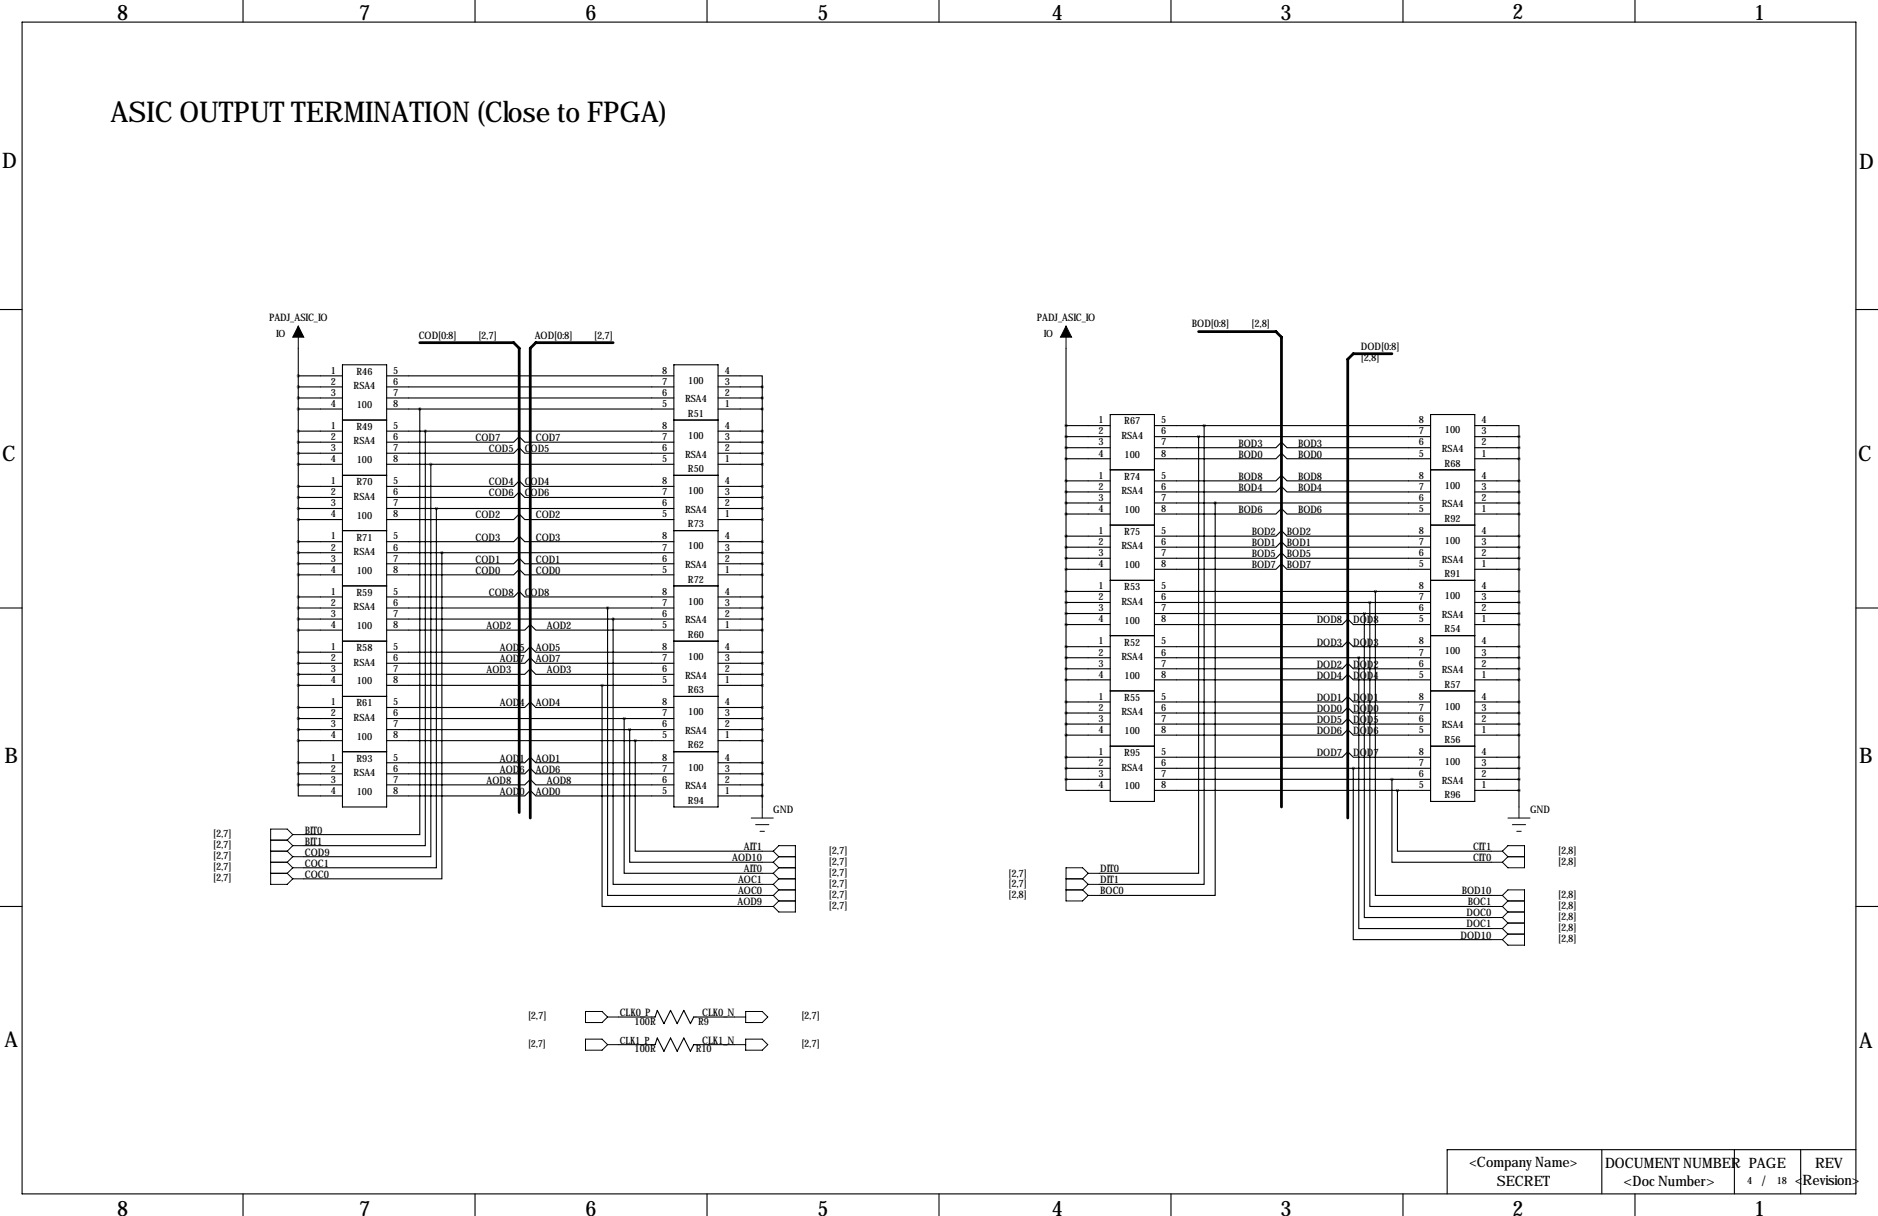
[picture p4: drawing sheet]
<svg xmlns="http://www.w3.org/2000/svg" width="432mm" height="279mm" viewBox="0 0 432 279" stroke-linecap="round" stroke-linejoin="round" font-family="sans-serif">
<g fill="none" stroke="#000" stroke-width=".25">
<path d="M5.1 5.1h421.6v269.2h-421.6zM55.9 0v5.1M109.2 0v5.1M162.6 0v5.1M215.9 0v5.1M269.2 0v5.1M322.6 0v5.1M375.9 0v5.1M0 71.1h5.1M426.7 71.1h5.1M68.6 86.4h10.1M68.6 88.9h10.1"/>
<path d="M68.6 91.4h10.1M68.6 94h10.1M68.6 99.1h10.1M68.6 80v100.3M78.7 96.5h10.2M78.7 83.8h10.2v101.6h-10.2zM88.9 86.4h66M88.9 88.9h66M88.9 91.4h66M88.9 94h66M88.9 99.1h66M96.5 94v97.8h-26.7"/>
<path d="M97.8 99.1v95.2h-28M154.9 96.5h10.2M154.9 83.8h10.2v101.6h-10.2zM165.1 86.4h10.2v2.5M165.1 88.9h10.2M165.1 91.4h10.2M165.1 94h10.2M165.1 99.1h10.2M175.3 88.9v96.5M245.1 97.8h10.2M245.1 80v99.1M255.3 95.2h10.1v88.9h-10.1z"/>
<path d="M265.4 97.8h63.5M276.9 97.8v105.4h-24.2M328.9 95.2h10.2v88.9h-10.2zM339.1 97.8h10.1v2.5M68.6 101.6h10.1M68.6 104.1h10.1M68.6 106.7h10.1M68.6 111.8h10.1M68.6 114.3h10.1M68.6 116.8h10.1M68.6 119.4h10.1M78.7 109.2h10.2"/>
<path d="M88.9 119.4h29.2l1.3-1.3 1.2 1.3h34.3M88.9 101.6h29.2l1.3-1.3 1.2 1.3h34.3M88.9 104.1h29.2l1.3-1.2 1.2 1.2h34.3M88.9 111.8h29.2l1.3-1.3 1.2 1.3h34.3M88.9 114.3h29.2l1.3-1.3 1.2 1.3h34.3M88.9 106.7h66M88.9 116.8h66M99.1 106.7v90.1h-29.3M100.3 116.8v82.6h-30.5M154.9 109.2h10.2M165.1 101.6h10.2M165.1 104.1h10.2"/>
<path d="M165.1 106.7h10.2M165.1 111.8h10.2M165.1 114.3h10.2M165.1 116.8h10.2M165.1 119.4h10.2M245.1 100.3h10.2M245.1 102.9h10.2M245.1 105.4h10.2M245.1 110.5h10.2M245.1 113h10.2M245.1 115.6h10.2M245.1 118.1h10.2"/>
<path d="M255.3 107.9h10.1M265.4 102.9h28l1.2-1.3 1.3 1.3h33M265.4 105.4h28l1.2-1.3 1.3 1.3h33M265.4 110.5h28l1.2-1.3 1.3 1.3h33M265.4 113h28l1.2-1.2 1.3 1.2h33M265.4 118.1h28l1.2-1.3 1.3 1.3h33M265.4 100.3h63.5M265.4 115.6h63.5M275.6 100.3v100.4h-22.9M279.4 115.6v90.1h-26.7M328.9 107.9h10.2M339.1 100.3h10.1"/>
<path d="M339.1 102.9h10.1M339.1 105.4h10.1M339.1 110.5h10.1M339.1 113h10.1M339.1 115.6h10.1M339.1 118.1h10.1M349.2 100.3v85.1M0 139.7h5.1M68.6 139.7h10.1M68.6 137.2h10.1M68.6 124.5h10.1M68.6 127h10.1"/>
<path d="M68.6 129.5h10.1M68.6 132.1h10.1M78.7 134.6h10.2M78.7 121.9h10.2M88.9 132.1h29.2l1.3-1.3 1.2 1.3h34.3M88.9 129.5h29.2l1.3-1.2 1.2 1.2h34.3M88.9 124.5h29.2l1.3-1.3 1.2 1.3h34.3M88.9 137.2h29.2l1.3-1.3 1.2 1.3h34.3M88.9 139.7h66M88.9 127h66M101.6 127v74.9h-31.8M139.7 139.7v66h35.6"/>
<path d="M154.9 134.6h10.2M154.9 121.9h10.2M165.1 129.5h10.2M165.1 139.7h10.2M165.1 137.2h10.2M165.1 124.5h10.2M165.1 127h10.2M165.1 132.1h10.2M245.1 135.9h10.2M245.1 138.4h10.2M245.1 123.2h10.2M245.1 125.7h10.2"/>
<path d="M245.1 128.3h10.2M245.1 130.8h10.2M255.3 133.3h10.1M255.3 120.7h10.1M265.4 123.2h28l1.2-1.3 1.3 1.3h33M265.4 125.7h28l1.2-1.2 1.3 1.2h33M265.4 128.3h28l1.2-1.3 1.3 1.3h33M265.4 130.8h28l1.2-1.3 1.3 1.3h33M265.4 135.9h63.5M265.4 138.4h63.5M315 138.4v69.9h27.9M316.2 135.9v69.8h26.7"/>
<path d="M328.9 133.3h10.2M328.9 120.7h10.2M339.1 135.9h10.1M339.1 138.4h10.1M339.1 123.2h10.1M339.1 125.7h10.1M339.1 128.3h10.1M339.1 130.8h10.1M426.7 139.7h5.1M68.6 149.9h10.1M68.6 152.4h10.1M68.6 154.9h10.1"/>
<path d="M68.6 157.5h10.1M68.6 142.2h10.1M68.6 144.8h10.1M78.7 147.3h10.2M88.9 144.8h31.7l1.3-1.3 1.3 1.3h31.7M88.9 154.9h31.7l1.3-1.2 1.3 1.2h31.7M88.9 152.4h31.7l1.3-1.3 1.3 1.3h31.7M88.9 149.9h31.7l1.3-1.3 1.3 1.3h31.7M88.9 157.5h66M88.9 142.2h66M138.4 157.5v50.8h36.9M141 142.2v61h34.3"/>
<path d="M154.9 147.3h10.2M165.1 149.9h10.2M165.1 152.4h10.2M165.1 154.9h10.2M165.1 157.5h10.2M165.1 142.2h10.2M165.1 144.8h10.2M245.1 148.6h10.2M245.1 151.1h10.2M245.1 153.7h10.2M245.1 156.2h10.2M245.1 141h10.2"/>
<path d="M245.1 143.5h10.2M255.3 158.8h10.1M255.3 146h10.1M265.4 143.5h43.2l1.3-1.3 1.2 1.3h17.8M265.4 156.2h43.2l1.3-1.3 1.2 1.3h17.8M265.4 148.6h43.2l1.3-1.3 1.2 1.3h17.8M265.4 153.7h43.2l1.3-1.3 1.2 1.3h17.8M265.4 151.1h63.5M265.4 141h63.5M312.4 151.1v62.3h30.5M313.7 141v69.8h29.2M328.9 158.8h10.2"/>
<path d="M328.9 146h10.2M339.1 148.6h10.1M339.1 151.1h10.1M339.1 153.7h10.1M339.1 156.2h10.1M339.1 141h10.1M339.1 143.5h10.1M68.6 162.6h10.1M68.6 165.1h10.1M68.6 167.6h10.1M68.6 170.2h10.1M68.6 175.3h10.1"/>
<path d="M68.6 177.8h10.1M78.7 160h10.2M78.7 172.7h10.2M88.9 162.6h31.7l1.3-1.3 1.3 1.3h31.7M88.9 175.3h31.7l1.3-1.3 1.3 1.3h31.7M88.9 177.8h31.7l1.3-1.3 1.3 1.3h31.7M88.9 165.1h66M88.9 167.6h66M88.9 170.2h66M143.5 165.1v35.6h31.8M144.8 167.6v30.5h30.5M146 170.2v25.4h29.3"/>
<path d="M154.9 160h10.2M154.9 172.7h10.2M165.1 162.6h10.2M165.1 165.1h10.2M165.1 167.6h10.2M165.1 170.2h10.2M165.1 175.3h10.2M165.1 177.8h10.2M245.1 179.1v2.5h10.2M245.1 161.3h10.2M245.1 163.8h10.2M245.1 166.4h10.2"/>
<path d="M245.1 168.9h10.2M245.1 174h10.2M245.1 176.5h10.2M245.1 179.1h10.2M255.3 171.4h10.1M265.4 163.8h43.2l1.3-1.2 1.2 1.2h17.8M265.4 161.3h43.2l1.3-1.3 1.2 1.3h17.8M265.4 168.9h43.2l1.3-1.3 1.2 1.3h17.8M265.4 166.4h43.2l1.3-1.3 1.2 1.3h17.8M265.4 174h43.2l1.3-1.3 1.2 1.3h17.8M265.4 176.5h63.5M265.4 179.1h63.5"/>
<path d="M311.1 176.5v39.4h31.8M320 179.1v19h22.9M328.9 171.4h10.2M339.1 161.3h10.1M339.1 163.8h10.1M339.1 166.4h10.1M339.1 168.9h10.1M339.1 174h10.1M339.1 176.5h10.1M339.1 179.1h10.1M68.6 180.3v2.6h10.1M68.6 180.3h10.1"/>
<path d="M88.9 180.3h31.7l1.3-1.2 1.3 1.2h31.7M88.9 182.9h31.7l1.3-1.3 1.3 1.3h31.7M165.1 180.3h10.2M165.1 182.9h10.2M265.4 181.6h55.9M321.3 181.6h7.6M321.3 181.6v14h21.6M339.1 181.6h10.1M0 208.3h5.1M426.7 208.3h5.1M142.2 233.7h8.4l.5-1.5 1.6 3 1.5-3 1.5 3 1.5-3 1.5 3 .8-1.5h9.4M142.2 240h8.4l.5-1.5 1.6 3.1 1.5-3.1 1.5 3.1 1.5-3.1 1.5 3.1 .8-1.6h9.4"/>
<path d="M55.9 274.3v5.1M109.2 274.3v5.1M162.6 274.3v5.1M215.9 274.3v5.1M269.2 274.3v5.1M322.6 274.3v5.1M368.3 264.2v10.1M375.9 274.3v5.1M398.8 264.2v10.1M414 264.2v10.1M426.7 264.2h-94v10.1"/>
</g>
<g fill="none" stroke="#000" stroke-width=".23">
<path d="M68.6 74.9v5.1M245.1 74.9v5.1M62.2 195.6h3.8M62.2 198.1h3.8M62.2 193h3.8M66 193l1.3 1.3M66 195.6l1.3 1.2M66 198.1l1.3 1.3M67.3 196.8h2.5M67.3 194.3h2.5M67.3 199.4h2.5M67.3 191.8l-1.3-1.3h-3.8v12.7h3.8l1.3-1.3"/>
<path d="M67.3 191.8h2.5M67.3 191.8l-1.3 1.2M67.3 194.3l-1.3 1.3M67.3 196.8l-1.3 1.3M67.3 199.4l-1.3 1.3M172.7 188h5.1M173.7 189.5h3.1M174.8 191h1M175.3 185.4v2.6M175.3 195.6h2.5M175.3 198.1h2.5M177.8 195.6l1.3-1.3h3.8v15.2h-3.8l-1.3-1.2"/>
<path d="M177.8 195.6l1.3 1.2M177.8 198.1l1.3 1.3M179.1 196.8h3.8M179.1 199.4h3.8M179.1 196.8l-1.3 1.3M179.1 199.4l-1.3 1.3M342.9 195.6h2.5M342.9 198.1h2.5M345.4 195.6l1.3 1.2M345.4 195.6l1.3-1.3h3.8v5.1h-3.8l-1.3-1.3M346.7 188h5.1M346.7 196.8h3.8"/>
<path d="M346.7 196.8l-1.3 1.3M347.7 189.5h3.1M348.7 191h1.1M349.2 185.4v2.6M62.2 200.7h3.8M66 200.7l1.3 1.2M67.3 201.9h2.5M175.3 205.7h2.5M175.3 200.7h2.5M175.3 203.2h2.5M175.3 208.3h2.5M177.8 200.7l1.3 1.2"/>
<path d="M177.8 203.2l1.3 1.3M177.8 205.7l1.3 1.3M179.1 207h3.8M179.1 204.5h3.8M179.1 201.9h3.8M179.1 201.9l-1.3 1.3M179.1 204.5l-1.3 1.2M179.1 207l-1.3 1.3M245.1 204.5h3.8M245.1 201.9h3.8M248.9 201.9l1.3 1.3M248.9 204.5l1.3 1.2"/>
<path d="M250.2 200.7l-1.3-1.3h-3.8v7.6h3.8l1.3-1.3M250.2 205.7h2.5M250.2 200.7h2.5M250.2 200.7l-1.3 1.2M250.2 203.2h2.5M250.2 203.2l-1.3 1.3M342.9 205.7h2.5M342.9 208.3h2.5M342.9 210.8h2.5M342.9 213.4h2.5M342.9 215.9h2.5M345.4 205.7l1.3-1.2h3.8v12.7h-3.8l-1.3-1.3"/>
<path d="M345.4 205.7l1.3 1.3M345.4 208.3l1.3 1.2M345.4 210.8l1.3 1.3M345.4 213.4l1.3 1.2M346.7 207h3.8M346.7 209.5h3.8M346.7 207l-1.3 1.3M346.7 212.1h3.8M346.7 209.5l-1.3 1.3M346.7 214.6h3.8M346.7 212.1l-1.3 1.3M346.7 214.6l-1.3 1.3"/>
<path d="M134.6 232.4h3.8l1.3 1.3-1.3 1.2h-3.8zM134.6 238.8h3.8l1.3 1.2-1.3 1.3h-3.8zM139.7 233.7h2.5M168.9 233.7h2.5M171.4 232.4h3.9l1.2 1.3-1.2 1.2h-3.9zM171.4 238.8h3.9l1.2 1.2-1.2 1.3h-3.9zM139.7 240h2.5M168.9 240h2.5"/>
</g>
<path d="M68.6 74.9l1.2 2.6h-2.5zM245.1 74.9l1.3 2.6h-2.6z" fill="#000" stroke="#000" stroke-width=".23"/>
<path d="M175.2 88.9a.05 .05 0 0 0 .1 0 .05 .05 0 0 0-.1 0zM175.2 91.4a.05 .05 0 0 0 .1 0 .05 .05 0 0 0-.1 0zM175.2 94a.05 .05 0 0 0 .1 0 .05 .05 0 0 0-.1 0zM175.2 99.1a.05 .05 0 0 0 .1 0 .05 .05 0 0 0-.1 0zM175.2 101.6a.05 .05 0 0 0 .1 0 .05 .05 0 0 0-.1 0zM175.2 104.1a.05 .05 0 0 0 .1 0 .05 .05 0 0 0-.1 0zM175.2 106.7a.05 .05 0 0 0 .1 0 .05 .05 0 0 0-.1 0zM349.2 138.4a.05 .05 0 0 0 .1 0 .05 .05 0 0 0-.1 0zM349.2 141a.05 .05 0 0 0 .1 0 .05 .05 0 0 0-.1 0zM349.2 143.5a.05 .05 0 0 0 .1 0 .05 .05 0 0 0-.1 0zM349.2 148.6a.05 .05 0 0 0 .1 0 .05 .05 0 0 0-.1 0zM349.2 151.1a.05 .05 0 0 0 .1 0 .05 .05 0 0 0-.1 0zM349.2 153.7a.05 .05 0 0 0 .1 0 .05 .05 0 0 0-.1 0zM349.2 156.2a.05 .05 0 0 0 .1 0 .05 .05 0 0 0-.1 0zM349.2 161.3a.05 .05 0 0 0 .1 0 .05 .05 0 0 0-.1 0zM349.2 163.8a.05 .05 0 0 0 .1 0 .05 .05 0 0 0-.1 0zM349.2 166.4a.05 .05 0 0 0 .1 0 .05 .05 0 0 0-.1 0zM349.2 168.9a.05 .05 0 0 0 .1 0 .05 .05 0 0 0-.1 0zM175.2 139.7a.05 .05 0 0 0 .1 0 .05 .05 0 0 0-.1 0zM175.2 142.2a.05 .05 0 0 0 .1 0 .05 .05 0 0 0-.1 0zM175.2 144.8a.05 .05 0 0 0 .1 0 .05 .05 0 0 0-.1 0zM175.2 149.9a.05 .05 0 0 0 .1 0 .05 .05 0 0 0-.1 0zM175.2 152.4a.05 .05 0 0 0 .1 0 .05 .05 0 0 0-.1 0zM175.2 154.9a.05 .05 0 0 0 .1 0 .05 .05 0 0 0-.1 0zM175.2 157.5a.05 .05 0 0 0 .1 0 .05 .05 0 0 0-.1 0zM175.2 162.6a.05 .05 0 0 0 .1 0 .05 .05 0 0 0-.1 0zM175.2 165.1a.05 .05 0 0 0 .1 0 .05 .05 0 0 0-.1 0zM175.2 167.6a.05 .05 0 0 0 .1 0 .05 .05 0 0 0-.1 0zM175.2 170.2a.05 .05 0 0 0 .1 0 .05 .05 0 0 0-.1 0zM349.2 100.3a.05 .05 0 0 0 .1 0 .05 .05 0 0 0-.1 0zM349.2 102.9a.05 .05 0 0 0 .1 0 .05 .05 0 0 0-.1 0zM349.2 105.4a.05 .05 0 0 0 .1 0 .05 .05 0 0 0-.1 0zM175.2 111.8a.05 .05 0 0 0 .1 0 .05 .05 0 0 0-.1 0zM175.2 114.3a.05 .05 0 0 0 .1 0 .05 .05 0 0 0-.1 0zM175.2 116.8a.05 .05 0 0 0 .1 0 .05 .05 0 0 0-.1 0zM175.2 119.4a.05 .05 0 0 0 .1 0 .05 .05 0 0 0-.1 0zM349.2 110.5a.05 .05 0 0 0 .1 0 .05 .05 0 0 0-.1 0zM349.2 113a.05 .05 0 0 0 .1 0 .05 .05 0 0 0-.1 0zM349.2 115.6a.05 .05 0 0 0 .1 0 .05 .05 0 0 0-.1 0zM349.2 118.1a.05 .05 0 0 0 .1 0 .05 .05 0 0 0-.1 0zM349.2 123.2a.05 .05 0 0 0 .1 0 .05 .05 0 0 0-.1 0zM349.2 125.7a.05 .05 0 0 0 .1 0 .05 .05 0 0 0-.1 0zM349.2 128.3a.05 .05 0 0 0 .1 0 .05 .05 0 0 0-.1 0zM349.2 130.8a.05 .05 0 0 0 .1 0 .05 .05 0 0 0-.1 0zM349.2 174a.05 .05 0 0 0 .1 0 .05 .05 0 0 0-.1 0zM349.2 176.5a.05 .05 0 0 0 .1 0 .05 .05 0 0 0-.1 0zM349.2 179.1a.05 .05 0 0 0 .1 0 .05 .05 0 0 0-.1 0zM349.2 181.6a.05 .05 0 0 0 .1 0 .05 .05 0 0 0-.1 0zM175.2 175.3a.05 .05 0 0 0 .1 0 .05 .05 0 0 0-.1 0zM175.2 177.8a.05 .05 0 0 0 .1 0 .05 .05 0 0 0-.1 0zM175.2 180.3a.05 .05 0 0 0 .1 0 .05 .05 0 0 0-.1 0zM175.2 182.9a.05 .05 0 0 0 .1 0 .05 .05 0 0 0-.1 0zM175.2 137.2a.05 .05 0 0 0 .1 0 .05 .05 0 0 0-.1 0zM349.2 135.9a.05 .05 0 0 0 .1 0 .05 .05 0 0 0-.1 0zM175.2 132.1a.05 .05 0 0 0 .1 0 .05 .05 0 0 0-.1 0zM175.2 129.5a.05 .05 0 0 0 .1 0 .05 .05 0 0 0-.1 0zM175.2 127a.05 .05 0 0 0 .1 0 .05 .05 0 0 0-.1 0zM175.2 124.5a.05 .05 0 0 0 .1 0 .05 .05 0 0 0-.1 0zM316.2 135.9a.05 .05 0 0 0 .1 0 .05 .05 0 0 0-.1 0zM320 179.1a.05 .05 0 0 0 .1 0 .05 .05 0 0 0-.1 0zM276.8 97.8a.05 .05 0 0 0 .1 0 .05 .05 0 0 0-.1 0zM314.9 138.4a.05 .05 0 0 0 .1 0 .05 .05 0 0 0-.1 0zM311.1 176.5a.05 .05 0 0 0 .1 0 .05 .05 0 0 0-.1 0zM99 106.7a.05 .05 0 0 0 .1 0 .05 .05 0 0 0-.1 0zM100.3 116.8a.05 .05 0 0 0 .1 0 .05 .05 0 0 0-.1 0zM146 170.2a.05 .05 0 0 0 .1 0 .05 .05 0 0 0-.1 0zM140.9 142.2a.05 .05 0 0 0 .1 0 .05 .05 0 0 0-.1 0zM138.4 157.5a.05 .05 0 0 0 .1 0 .05 .05 0 0 0-.1 0z" fill="#000" stroke="#000" stroke-width=".63"/>
<path d="M96.5 78.7h21.6l1.3 1.3v106.7M141 78.7h-17.8l-1.3 1.3v108M275.6 76.2h17.8l1.2 1.3v107.9M320 81.3h-8.9l-1.2 1.2v105.5" fill="none" stroke="#000" stroke-width=".63"/>
<text font-size="6.6" x="25.4" y="27.9">ASIC OUTPUT TERMINATION (Close to FPGA)</text>
<g font-size="4.9">
<text x="26.9" y="4.6">8</text>
<text x="82.5" y="4.6">7</text>
<text x="134.6" y="4.6">6</text>
<text x="188" y="4.6">5</text>
<text x="241.8" y="4.6">4</text>
<text x="294.4" y="4.6">3</text>
<text x="347.7" y="4.3">2</text>
<text x="403.4" y="4.6">1</text>
<text x=".5" y="38.6">D</text>
<text x="427.5" y="38.9">D</text>
<text x=".5" y="105.9">C</text>
<text x="427.2" y="105.9">C</text>
<text x="1" y="175.3">B</text>
<text x="427.5" y="175.3">B</text>
<text x="1" y="240.5">A</text>
<text x="427.5" y="240.8">A</text>
<text x="26.9" y="279.3">8</text>
<text x="82.5" y="279.3">7</text>
<text x="134.6" y="279.3">6</text>
<text x="188" y="279.3">5</text>
<text x="241.8" y="279.3">4</text>
<text x="294.4" y="279.3">3</text>
<text x="347.7" y="279.3">2</text>
<text x="403.4" y="279.3">1</text>
</g>
<g font-size="3.3">
<text x="337.9" y="268.1">&lt;Company Name&gt;</text>
<text x="369.1" y="268.5">DOCUMENT NUMBER PAGE</text>
<text x="417.3" y="268.5">REV</text>
<text x="344.2" y="272.5">SECRET</text>
<text x="373.3" y="272.5">&lt;Doc Number&gt;</text>
<text x="405.1" y="272.5">/</text>
<text x="412.7" y="272.4">&lt;Revision&gt;</text>
</g>
<g font-size="2.4">
<text x="61.9" y="73.7">PADJ_ASIC_IO</text>
<text x="96.3" y="78">COD[0:8]</text>
<text x="110" y="78">[2,7]</text>
<text x="122.9" y="78">AOD[0:8]</text>
<text x="136.7" y="78">[2,7]</text>
<text x="238.4" y="73.7">PADJ_ASIC_IO</text>
<text x="274.1" y="75.2">BOD[0:8]</text>
<text x="287.8" y="75.2">[2,8]</text>
<text x="312.9" y="80.5">DOD[0:8]</text>
<text x="312.9" y="83.1">[2,8]</text>
<text x="109.4" y="101.3">COD7</text>
<text x="123.2" y="101.3">COD7</text>
<text x="112.4" y="103.9">COD5</text>
<text x="120.6" y="103.9">COD5</text>
<text x="284.8" y="102.6">BOD3</text>
<text x="284.8" y="105.2">BOD0</text>
<text x="298.4" y="102.6">BOD3</text>
<text x="298.4" y="105.2">BOD0</text>
<text x="112.4" y="111.5">COD4</text>
<text x="120.6" y="111.5">COD4</text>
<text x="284.8" y="110.2">BOD8</text>
<text x="284.8" y="112.8">BOD4</text>
<text x="298.4" y="110.2">BOD8</text>
<text x="298.4" y="112.8">BOD4</text>
<text x="109.4" y="119.1">COD2</text>
<text x="112.4" y="114">COD6</text>
<text x="120.6" y="114">COD6</text>
<text x="123.2" y="119.1">COD2</text>
<text x="284.8" y="117.9">BOD6</text>
<text x="298.4" y="117.9">BOD6</text>
<text x="109.4" y="124.2">COD3</text>
<text x="123.2" y="124.2">COD3</text>
<text x="287.8" y="122.9">BOD2</text>
<text x="287.8" y="125.5">BOD1</text>
<text x="295.9" y="122.9">BOD2</text>
<text x="295.9" y="125.5">BOD1</text>
<text x="109.4" y="131.8">COD0</text>
<text x="109.4" y="129.3">COD1</text>
<text x="123.2" y="131.8">COD0</text>
<text x="123.2" y="129.3">COD1</text>
<text x="287.8" y="128">BOD5</text>
<text x="287.8" y="130.6">BOD7</text>
<text x="295.9" y="128">BOD5</text>
<text x="295.9" y="130.6">BOD7</text>
<text x="112.4" y="136.9">COD8</text>
<text x="120.6" y="136.9">COD8</text>
<text x="302.8" y="143.3">DOD8</text>
<text x="311.1" y="143.3">DOD8</text>
<text x="111.9" y="144.5">AOD2</text>
<text x="114.9" y="149.6">AOD5</text>
<text x="123.2" y="149.6">AOD5</text>
<text x="125.7" y="144.5">AOD2</text>
<text x="302.8" y="148.3">DOD3</text>
<text x="311.1" y="148.3">DOD3</text>
<text x="111.9" y="154.7">AOD3</text>
<text x="114.9" y="152.1">AOD7</text>
<text x="123.2" y="152.1">AOD7</text>
<text x="125.7" y="154.7">AOD3</text>
<text x="302.8" y="156">DOD4</text>
<text x="302.8" y="153.4">DOD2</text>
<text x="311.1" y="156">DOD4</text>
<text x="311.1" y="153.4">DOD2</text>
<text x="302.8" y="161">DOD1</text>
<text x="311.1" y="161">DOD1</text>
<text x="114.9" y="162.3">AOD4</text>
<text x="123.2" y="162.3">AOD4</text>
<text x="302.8" y="163.6">DOD0</text>
<text x="302.8" y="166.1">DOD5</text>
<text x="311.1" y="163.6">DOD0</text>
<text x="311.1" y="166.1">DOD5</text>
<text x="302.8" y="168.7">DOD6</text>
<text x="302.8" y="173.7">DOD7</text>
<text x="311.1" y="168.7">DOD6</text>
<text x="311.1" y="173.7">DOD7</text>
<text x="114.9" y="175">AOD1</text>
<text x="114.9" y="177.5">AOD6</text>
<text x="123.2" y="175">AOD1</text>
<text x="123.2" y="177.5">AOD6</text>
<text x="111.9" y="180.1">AOD8</text>
<text x="114.9" y="182.6">AOD0</text>
<text x="123.2" y="182.6">AOD0</text>
<text x="125.7" y="180.1">AOD8</text>
<text x="70.1" y="191.5">BIT0</text>
<text x="177.8" y="186.7">GND</text>
<text x="351.8" y="186.7">GND</text>
<text x="49" y="192.3">[2,7]</text>
<text x="49" y="194.9">[2,7]</text>
<text x="49" y="197.4">[2,7]</text>
<text x="70.1" y="194.1">BIT1</text>
<text x="70.1" y="196.6">COD9</text>
<text x="168.3" y="197.9">AOD10</text>
<text x="171" y="195.3">AIT1</text>
<text x="190.6" y="196.1">[2,7]</text>
<text x="338.7" y="195.3">CIT1</text>
<text x="338.7" y="197.9">CIT0</text>
<text x="358.2" y="196.1">[2,8]</text>
<text x="49" y="200">[2,7]</text>
<text x="49" y="202.5">[2,7]</text>
<text x="70.1" y="199.1">COC1</text>
<text x="70.1" y="201.7">COC0</text>
<text x="169.7" y="202.9">AOC1</text>
<text x="171" y="200.4">AIT0</text>
<text x="190.6" y="198.7">[2,7]</text>
<text x="190.6" y="201.2">[2,7]</text>
<text x="190.6" y="203.8">[2,7]</text>
<text x="231.9" y="201.5">[2,7]</text>
<text x="231.9" y="203.8">[2,7]</text>
<text x="253" y="200.4">DIT0</text>
<text x="253" y="202.9">DIT1</text>
<text x="358.2" y="198.7">[2,8]</text>
<text x="169.6" y="208">AOD9</text>
<text x="169.7" y="205.5">AOC0</text>
<text x="190.6" y="206.3">[2,7]</text>
<text x="190.6" y="208.8">[2,7]</text>
<text x="231.9" y="206.3">[2,8]</text>
<text x="253" y="205.5">BOC0</text>
<text x="336.1" y="205.5">BOD10</text>
<text x="337.5" y="208">BOC1</text>
<text x="358.2" y="206.3">[2,8]</text>
<text x="358.2" y="208.8">[2,8]</text>
<text x="335.8" y="215.6">DOD10</text>
<text x="337.2" y="210.6">DOC0</text>
<text x="337.2" y="213.1">DOC1</text>
<text x="358.2" y="211.4">[2,8]</text>
<text x="358.2" y="213.9">[2,8]</text>
<text x="358.2" y="216.5">[2,8]</text>
<text x="142.5" y="233.4">CLK0_P</text>
<text x="161.4" y="233.4">CLK0_N</text>
<text x="121.4" y="234.2">[2,7]</text>
<text x="161.4" y="239.8">CLK1_N</text>
<text x="184.3" y="234.2">[2,7]</text>
<text x="184.3" y="240.6">[2,7]</text>
</g>
<g font-size="2.3">
<text x="63.5" y="77.5">IO</text>
<text x="240" y="77.5">IO</text>
<text x="76" y="85.9">1</text>
<text x="76" y="88.4">2</text>
<text x="81.3" y="89.4">RSA4</text>
<text x="82" y="86.1">R46</text>
<text x="90.4" y="85.9">5</text>
<text x="90.4" y="88.4">6</text>
<text x="152.2" y="88.4">7</text>
<text x="152.2" y="85.9">8</text>
<text x="158.2" y="88.1">100</text>
<text x="166.6" y="88.4">3</text>
<text x="166.6" y="85.9">4</text>
<text x="76" y="90.9">3</text>
<text x="76" y="93.5">4</text>
<text x="82" y="93.7">100</text>
<text x="90.4" y="90.9">7</text>
<text x="90.4" y="93.5">8</text>
<text x="152.2" y="93.5">5</text>
<text x="152.2" y="90.9">6</text>
<text x="157.5" y="92.5">RSA4</text>
<text x="158.2" y="95.8">R51</text>
<text x="166.6" y="93.5">1</text>
<text x="166.6" y="90.9">2</text>
<text x="76" y="98.6">1</text>
<text x="76" y="101.1">2</text>
<text x="82" y="98.8">R49</text>
<text x="90.4" y="98.6">5</text>
<text x="90.4" y="101.1">6</text>
<text x="152.2" y="101.1">7</text>
<text x="152.2" y="98.6">8</text>
<text x="158.2" y="100.8">100</text>
<text x="166.6" y="101.1">3</text>
<text x="166.6" y="98.6">4</text>
<text x="252.6" y="97.3">1</text>
<text x="252.6" y="99.8">2</text>
<text x="257.8" y="100.8">RSA4</text>
<text x="258.5" y="97.5">R67</text>
<text x="267" y="97.3">5</text>
<text x="267" y="99.8">6</text>
<text x="326.2" y="99.8">7</text>
<text x="326.2" y="97.3">8</text>
<text x="332.2" y="99.6">100</text>
<text x="340.6" y="99.8">3</text>
<text x="340.6" y="97.3">4</text>
<text x="76" y="103.6">3</text>
<text x="76" y="106.2">4</text>
<text x="81.3" y="102.1">RSA4</text>
<text x="82" y="106.4">100</text>
<text x="90.4" y="103.6">7</text>
<text x="90.4" y="106.2">8</text>
<text x="152.2" y="106.2">5</text>
<text x="152.2" y="103.6">6</text>
<text x="157.5" y="105.2">RSA4</text>
<text x="166.6" y="106.2">1</text>
<text x="166.6" y="103.6">2</text>
<text x="252.6" y="102.4">3</text>
<text x="252.6" y="104.9">4</text>
<text x="258.6" y="105.2">100</text>
<text x="267" y="102.4">7</text>
<text x="267" y="104.9">8</text>
<text x="326.2" y="104.9">5</text>
<text x="326.2" y="102.4">6</text>
<text x="331.5" y="103.9">RSA4</text>
<text x="332.2" y="107.2">R68</text>
<text x="340.6" y="104.9">1</text>
<text x="340.6" y="102.4">2</text>
<text x="76" y="111.3">1</text>
<text x="76" y="113.8">2</text>
<text x="82" y="111.5">R70</text>
<text x="90.4" y="111.3">5</text>
<text x="90.4" y="113.8">6</text>
<text x="152.2" y="113.8">7</text>
<text x="152.2" y="111.3">8</text>
<text x="158.2" y="108.5">R50</text>
<text x="158.2" y="113.5">100</text>
<text x="166.6" y="113.8">3</text>
<text x="166.6" y="111.3">4</text>
<text x="252.6" y="110">1</text>
<text x="252.6" y="112.5">2</text>
<text x="257.8" y="113.5">RSA4</text>
<text x="258.5" y="110.2">R74</text>
<text x="267" y="110">5</text>
<text x="267" y="112.5">6</text>
<text x="326.2" y="112.5">7</text>
<text x="326.2" y="110">8</text>
<text x="332.2" y="112.3">100</text>
<text x="340.6" y="112.5">3</text>
<text x="340.6" y="110">4</text>
<text x="76" y="116.3">3</text>
<text x="76" y="118.9">4</text>
<text x="81.3" y="114.8">RSA4</text>
<text x="82" y="119.1">100</text>
<text x="90.4" y="116.3">7</text>
<text x="90.4" y="118.9">8</text>
<text x="152.2" y="118.9">5</text>
<text x="152.2" y="116.3">6</text>
<text x="157.5" y="117.9">RSA4</text>
<text x="166.6" y="118.9">1</text>
<text x="166.6" y="116.3">2</text>
<text x="252.6" y="115.1">3</text>
<text x="252.6" y="117.6">4</text>
<text x="258.6" y="117.9">100</text>
<text x="267" y="115.1">7</text>
<text x="267" y="117.6">8</text>
<text x="326.2" y="117.6">5</text>
<text x="326.2" y="115.1">6</text>
<text x="331.5" y="116.6">RSA4</text>
<text x="332.2" y="119.9">R92</text>
<text x="340.6" y="117.6">1</text>
<text x="340.6" y="115.1">2</text>
<text x="76" y="124">1</text>
<text x="82" y="124.2">R71</text>
<text x="90.4" y="124">5</text>
<text x="152.2" y="124">8</text>
<text x="158.2" y="121.2">R73</text>
<text x="166.6" y="124">4</text>
<text x="252.6" y="122.7">1</text>
<text x="252.6" y="125.2">2</text>
<text x="258.5" y="122.9">R75</text>
<text x="267" y="122.7">5</text>
<text x="267" y="125.2">6</text>
<text x="326.2" y="125.2">7</text>
<text x="326.2" y="122.7">8</text>
<text x="332.2" y="125">100</text>
<text x="340.6" y="125.2">3</text>
<text x="340.6" y="122.7">4</text>
<text x="76" y="126.5">2</text>
<text x="76" y="129">3</text>
<text x="76" y="131.6">4</text>
<text x="81.3" y="127.5">RSA4</text>
<text x="82" y="131.8">100</text>
<text x="90.4" y="126.5">6</text>
<text x="90.4" y="129">7</text>
<text x="90.4" y="131.6">8</text>
<text x="152.2" y="131.6">5</text>
<text x="152.2" y="129">6</text>
<text x="152.2" y="126.5">7</text>
<text x="157.5" y="130.6">RSA4</text>
<text x="158.2" y="126.2">100</text>
<text x="166.6" y="131.6">1</text>
<text x="166.6" y="129">2</text>
<text x="166.6" y="126.5">3</text>
<text x="252.6" y="127.8">3</text>
<text x="252.6" y="130.3">4</text>
<text x="257.8" y="126.2">RSA4</text>
<text x="258.6" y="130.6">100</text>
<text x="267" y="127.8">7</text>
<text x="267" y="130.3">8</text>
<text x="326.2" y="130.3">5</text>
<text x="326.2" y="127.8">6</text>
<text x="331.5" y="129.3">RSA4</text>
<text x="340.6" y="130.3">1</text>
<text x="340.6" y="127.8">2</text>
<text x="76" y="136.7">1</text>
<text x="82" y="136.9">R59</text>
<text x="90.4" y="136.7">5</text>
<text x="152.2" y="136.7">8</text>
<text x="158.2" y="133.9">R72</text>
<text x="166.6" y="136.7">4</text>
<text x="252.6" y="135.4">1</text>
<text x="252.6" y="137.9">2</text>
<text x="258.5" y="135.6">R53</text>
<text x="267" y="135.4">5</text>
<text x="267" y="137.9">6</text>
<text x="326.2" y="137.9">7</text>
<text x="326.2" y="135.4">8</text>
<text x="332.2" y="132.6">R91</text>
<text x="332.2" y="137.7">100</text>
<text x="340.6" y="137.9">3</text>
<text x="340.6" y="135.4">4</text>
<text x="76" y="139.2">2</text>
<text x="76" y="141.7">3</text>
<text x="81.3" y="140.2">RSA4</text>
<text x="90.4" y="139.2">6</text>
<text x="90.4" y="141.7">7</text>
<text x="152.2" y="141.7">6</text>
<text x="152.2" y="139.2">7</text>
<text x="157.5" y="143.3">RSA4</text>
<text x="158.2" y="138.9">100</text>
<text x="166.6" y="141.7">2</text>
<text x="166.6" y="139.2">3</text>
<text x="252.6" y="140.5">3</text>
<text x="252.6" y="143">4</text>
<text x="257.8" y="138.9">RSA4</text>
<text x="258.6" y="143.3">100</text>
<text x="267" y="140.5">7</text>
<text x="267" y="143">8</text>
<text x="326.2" y="143">5</text>
<text x="326.2" y="140.5">6</text>
<text x="331.5" y="142">RSA4</text>
<text x="340.6" y="143">1</text>
<text x="340.6" y="140.5">2</text>
<text x="76" y="149.4">1</text>
<text x="76" y="144.3">4</text>
<text x="82" y="149.6">R58</text>
<text x="82" y="144.5">100</text>
<text x="90.4" y="149.4">5</text>
<text x="90.4" y="144.3">8</text>
<text x="152.2" y="144.3">5</text>
<text x="152.2" y="149.4">8</text>
<text x="158.2" y="146.6">R60</text>
<text x="166.6" y="144.3">1</text>
<text x="166.6" y="149.4">4</text>
<text x="252.6" y="148.1">1</text>
<text x="258.5" y="148.3">R52</text>
<text x="267" y="148.1">5</text>
<text x="326.2" y="148.1">8</text>
<text x="332.2" y="145.3">R54</text>
<text x="340.6" y="148.1">4</text>
<text x="76" y="151.9">2</text>
<text x="76" y="154.4">3</text>
<text x="81.3" y="152.9">RSA4</text>
<text x="90.4" y="151.9">6</text>
<text x="90.4" y="154.4">7</text>
<text x="152.2" y="154.4">6</text>
<text x="152.2" y="151.9">7</text>
<text x="157.5" y="156">RSA4</text>
<text x="158.2" y="151.6">100</text>
<text x="166.6" y="154.4">2</text>
<text x="166.6" y="151.9">3</text>
<text x="252.6" y="150.6">2</text>
<text x="252.6" y="153.2">3</text>
<text x="252.6" y="155.7">4</text>
<text x="257.8" y="151.6">RSA4</text>
<text x="258.6" y="156">100</text>
<text x="267" y="150.6">6</text>
<text x="267" y="153.2">7</text>
<text x="267" y="155.7">8</text>
<text x="326.2" y="155.7">5</text>
<text x="326.2" y="153.2">6</text>
<text x="326.2" y="150.6">7</text>
<text x="331.5" y="154.7">RSA4</text>
<text x="332.2" y="150.4">100</text>
<text x="340.6" y="155.7">1</text>
<text x="340.6" y="153.2">2</text>
<text x="340.6" y="150.6">3</text>
<text x="76" y="157">4</text>
<text x="82" y="157.2">100</text>
<text x="90.4" y="157">8</text>
<text x="152.2" y="157">5</text>
<text x="158.2" y="159.3">R63</text>
<text x="166.6" y="157">1</text>
<text x="252.6" y="160.8">1</text>
<text x="258.5" y="161">R55</text>
<text x="267" y="160.8">5</text>
<text x="326.2" y="160.8">8</text>
<text x="332.2" y="158">R57</text>
<text x="340.6" y="160.8">4</text>
<text x="76" y="162.1">1</text>
<text x="76" y="164.6">2</text>
<text x="76" y="167.1">3</text>
<text x="81.3" y="165.6">RSA4</text>
<text x="82" y="162.3">R61</text>
<text x="90.4" y="162.1">5</text>
<text x="90.4" y="164.6">6</text>
<text x="90.4" y="167.1">7</text>
<text x="152.2" y="167.1">6</text>
<text x="152.2" y="164.6">7</text>
<text x="152.2" y="162.1">8</text>
<text x="158.2" y="164.3">100</text>
<text x="166.6" y="167.1">2</text>
<text x="166.6" y="164.6">3</text>
<text x="166.6" y="162.1">4</text>
<text x="252.6" y="163.3">2</text>
<text x="252.6" y="165.9">3</text>
<text x="257.8" y="164.3">RSA4</text>
<text x="267" y="163.3">6</text>
<text x="267" y="165.9">7</text>
<text x="326.2" y="165.9">6</text>
<text x="326.2" y="163.3">7</text>
<text x="331.5" y="167.4">RSA4</text>
<text x="332.2" y="163.1">100</text>
<text x="340.6" y="165.9">2</text>
<text x="340.6" y="163.3">3</text>
<text x="76" y="169.7">4</text>
<text x="82" y="169.9">100</text>
<text x="90.4" y="169.7">8</text>
<text x="152.2" y="169.7">5</text>
<text x="157.5" y="168.7">RSA4</text>
<text x="158.2" y="172">R62</text>
<text x="166.6" y="169.7">1</text>
<text x="252.6" y="168.4">4</text>
<text x="252.6" y="173.5">1</text>
<text x="258.5" y="173.7">R95</text>
<text x="258.6" y="168.7">100</text>
<text x="267" y="168.4">8</text>
<text x="267" y="173.5">5</text>
<text x="326.2" y="168.4">5</text>
<text x="326.2" y="173.5">8</text>
<text x="332.2" y="170.7">R56</text>
<text x="340.6" y="168.4">1</text>
<text x="340.6" y="173.5">4</text>
<text x="76" y="174.8">1</text>
<text x="76" y="177.3">2</text>
<text x="76" y="179.8">3</text>
<text x="81.3" y="178.3">RSA4</text>
<text x="82" y="175">R93</text>
<text x="90.4" y="174.8">5</text>
<text x="90.4" y="177.3">6</text>
<text x="90.4" y="179.8">7</text>
<text x="152.2" y="179.8">6</text>
<text x="152.2" y="177.3">7</text>
<text x="152.2" y="174.8">8</text>
<text x="158.2" y="177">100</text>
<text x="166.6" y="179.8">2</text>
<text x="166.6" y="177.3">3</text>
<text x="166.6" y="174.8">4</text>
<text x="252.6" y="176">2</text>
<text x="252.6" y="178.6">3</text>
<text x="257.8" y="177">RSA4</text>
<text x="267" y="176">6</text>
<text x="267" y="178.6">7</text>
<text x="326.2" y="178.6">6</text>
<text x="326.2" y="176">7</text>
<text x="332.2" y="175.8">100</text>
<text x="340.6" y="178.6">2</text>
<text x="340.6" y="176">3</text>
<text x="76" y="182.4">4</text>
<text x="82" y="182.6">100</text>
<text x="90.4" y="182.4">8</text>
<text x="152.2" y="182.4">5</text>
<text x="157.5" y="181.4">RSA4</text>
<text x="158.2" y="184.7">R94</text>
<text x="166.6" y="182.4">1</text>
<text x="252.6" y="181.1">4</text>
<text x="258.6" y="181.4">100</text>
<text x="267" y="181.1">8</text>
<text x="326.2" y="181.1">5</text>
<text x="331.5" y="180.1">RSA4</text>
<text x="332.2" y="183.4">R96</text>
<text x="340.6" y="181.1">1</text>
<text x="142.5" y="239.8">CLK1_P</text>
<text x="145.9" y="235.5">100R</text>
<text x="160.5" y="235.5">R9</text>
<text x="121.4" y="240.5">[2,7]</text>
<text x="145.9" y="241.8">100R</text>
<text x="160" y="241.8">R10</text>
<text x="401.7" y="272">4</text>
<text x="408.5" y="272">18</text>
</g>
</svg>
